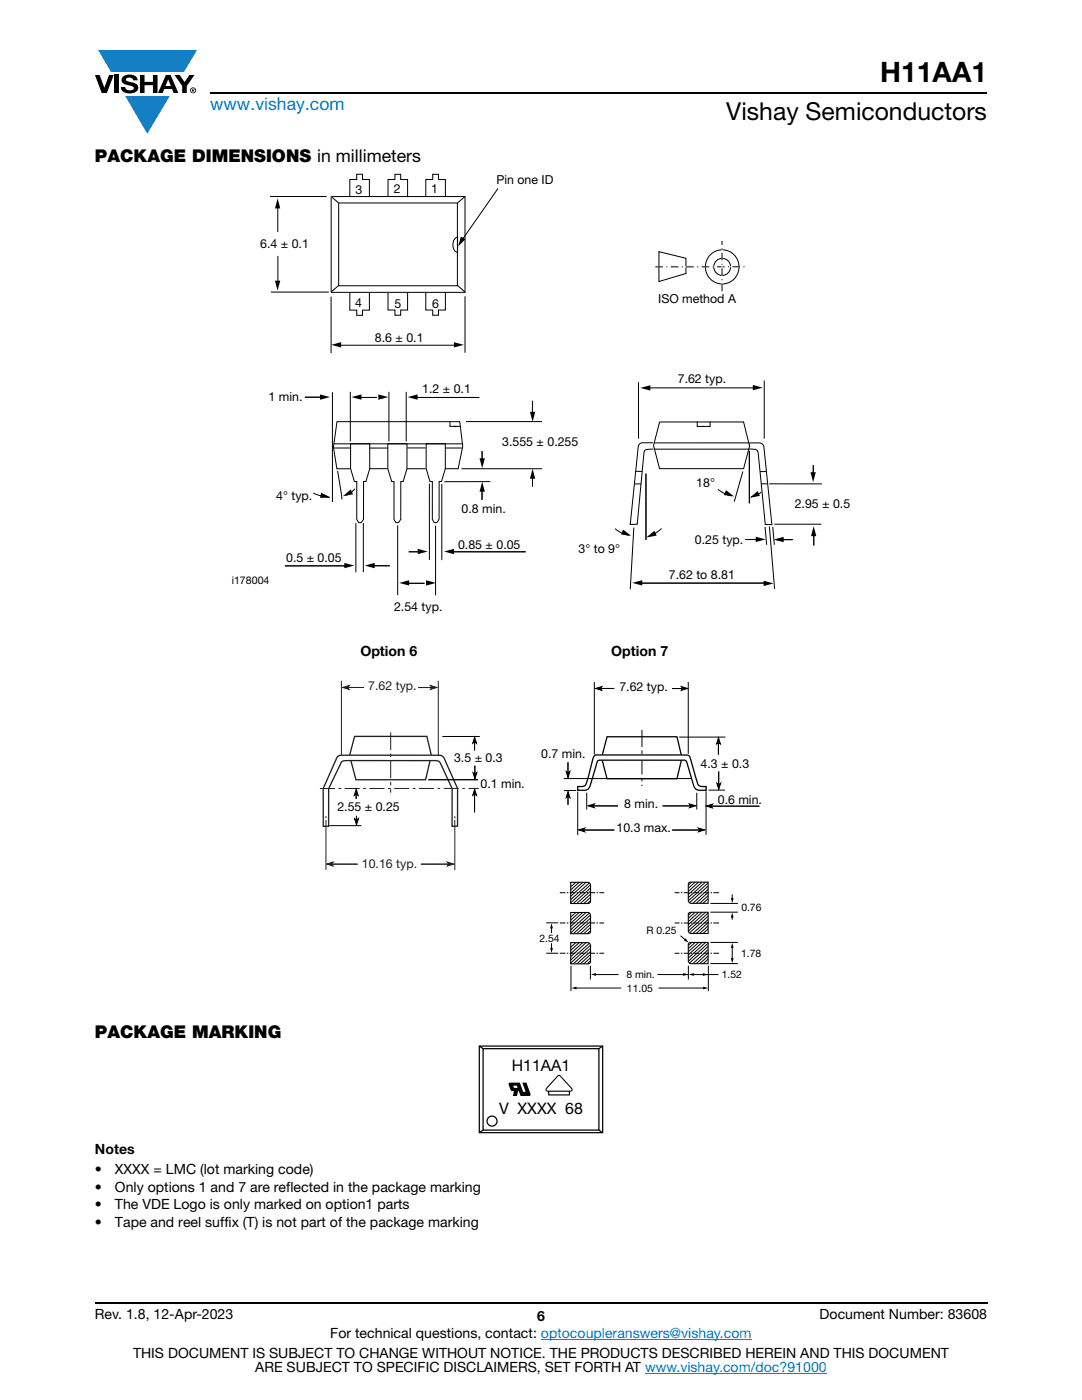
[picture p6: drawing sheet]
<svg xmlns="http://www.w3.org/2000/svg" width="216mm" height="279mm" viewBox="0 0 216 279" stroke-linecap="round" stroke-linejoin="round" font-family="sans-serif">
<g fill="#147fc3">
<path d="M19.6 10h19.7l-2.6 4.3h-1.1h-13.5z"/>
<path d="M25 19.2h8.9l-4.5 7.5z"/>
</g>
<g fill="#000">
<path d="M18.9 15h1l.9 2.5 1-2.5h.9l-1.4 3.6h-1zM22.9 15h.9v3.6h-.9zM24.6 15.3a2.1 2.1 0 0 1 2.8 .3l.1 .4h-.9a.79 .79 0 0 0-.7-.5 .79 .79 0 0 0-.8 .4l.3 .3 1 .2a1.08 1.08 0 0 1 1.2 1 1.08 1.08 0 0 1-1.1 1.2 1.73 1.73 0 0 1-2.4-1.2h.9a.96 .96 0 0 0 .8 .6 .96 .96 0 0 0 .9-.4 1.31 1.31 0 0 0-1.2-.6 1.03 1.03 0 0 1-1.1-.6 1.03 1.03 0 0 1 .2-1.1zM27.9 15h.9v1.3h1.7v-1.3h.9v3.6h-.9v-1.6h-1.7v1.6h-.9zM34.8 15h1.1l.9 1.4 1-1.4h1l-1.5 2.2v1.4h-.9v-1.4z"/>
<path d="M33.6 15.9l.5 1.3h-1.1zM33.1 15l-1.6 3.6h1l.3-.8h1.5l.3 .8h1l-1.6-3.6z"/>
<path d="M38.4 17.8h.2v.2h-.2zM38.3 17.7v.7h.1v-.3l.4 .3-.2-.3 .2-.2-.1-.2z"/>
<path d="M38.1 18a.46 .46 0 0 1 .9 0 .46 .46 0 0 1-.9 0zM37.9 18a.6 .6 0 0 0 1.2 0 .6 .6 0 0 0-1.2 0z"/>
</g>
<path d="M42 18.6h155M18.9 260h178.1" fill="none" stroke="#000" stroke-width=".36"/>
<path d="M107.9 267.3h42.1M128.7 274h36.3" fill="none" stroke="#007ec4" stroke-width=".2"/>
<g fill="none" stroke="#000" stroke-width=".2">
<path d="M64.2 79.3h-3.4M66.3 78.3v21.9M106.2 80v3.3M127.4 76.3v11.2M152.5 76v11.6M66.7 89.4h3.1M85.7 96.5v15.2M92.1 93.5h16.1M96.2 96.9v2.9M96.2 90v2.7M97.9 96.1h-9.2M106.3 94.6v2.5"/>
<path d="M108.2 84.1h-15.2M126.7 96.6h1.2M126.9 94.1h1.2M130.3 88.4h-2a.89 .89 0 0 0-1 .8l-1.5 15.5 1.4-.1 1.4-14.5 .4-.4 1.4-.1M130.5 88.4h21a.89 .89 0 0 1 .9 .9l1.6 15.4h-1.3l-1.5-14.6-.5-.4-1.3-.1M131.6 84.2h16.8l1.2 4.8-1.2 4.5h-16.8l-1.2-4.6zM139.1 84.1v1h2.6v-.9M140 85.1h.6M149.4 89.6h-18.9M151.7 94.1h1.2M151.9 96.6h1.2M153.5 96.6h10.5"/>
<path d="M162.3 92.8v2.5M56.9 112.9h12.9M71 104.4v9.8M72.5 104.4v9.8M77.8 112.9h-4.1M126.5 105.3l-.7 12.3M151.9 107.7h-3.2M153.5 105.1l1.1 12.5M154.5 104.6h9.4M158.2 107.7h-3.3M162.4 106.3v2.6"/>
</g>
<path d="M91.3 57l1.4 1.2z" fill="#fff"/>
<path d="M91.3 57l1.4 1.2" fill="none" stroke="#000" stroke-width=".2"/>
<path d="M91.3 40.5l1.5-1.3z" fill="#fff"/>
<g fill="none" stroke="#000" stroke-width=".2">
<path d="M65.2 39.2h-11.3M92.8 39.2l-1.5 1.3M54.1 58.3h11.5M55.4 40.3v6M55.5 51.1v5.8M66.1 59.2v11.3M92.8 59.1v11.3M67.4 68.9h23.4M69.9 78.2v9.9M77.6 78.2v9.9M81.1 78.2v9.9M66.6 88.6h25.6"/>
<path d="M73.7 93.5h3.7M73.7 89.4h3.7M77.4 88.6h3.8v4.9l-.8 2.6h-.4v7.6l-.6 .6h-.4l-.4-.6v-7.6h-.5l-.7-2.6zM81.2 93.5h3.8M81.3 89.4h3.6M88.2 96.6v15.2M88.8 93.5h2.6l.9-4.4-.6-4.9h-24.5l-.7 5 .7 4.4h2.7M88.9 89.4h3.4M89.8 84.2v.9h2.1M90.5 85.1h.6M79.4 104.9v13.9M86.9 104.9v13.9"/>
</g>
<path d="M90.8 47.6l.5-.3v3.1a1.78 1.78 0 0 1-.5-2.8z" fill="#fff"/>
<path d="M90.8 47.6l.5-.3v3.1a1.78 1.78 0 0 1-.5-2.8z" fill="none" stroke="#000" stroke-width=".2"/>
<path d="M66.1 58.2l1.5-1.2z" fill="#fff"/>
<path d="M66.1 39.2h26.7v19.1h-26.7zM67.6 57l-1.5 1.2M67.6 40.5h23.7v16.5h-23.7z" fill="none" stroke="#000" stroke-width=".2"/>
<path d="M66.1 39.2l1.5 1.3z" fill="#fff"/>
<g fill="none" stroke="#000" stroke-width=".2">
<path d="M66.1 39.2l1.5 1.3M69.8 39.3v-3.5h1.4v-1h1.1v1h1.4v3.5M77.4 39.3v-3.5h1.4v-1h1.2v1h1.3v3.5M85 39.3v-3.5h1.3v-1h1.2v1h1.4v3.5M99.4 37.6l-7 10M69.8 58.4v3.5h1.4v1h1.1v-1h1.4v-3.5M77.4 58.4v3.5h1.4v1h1.2v-1h1.3v-3.5M85 58.4v3.5h1.3v1h1.2v-1h1.4v-3.5M71.3 79.3h3.9M95.6 79.3h-12.6M62.5 98.4l1.5 .6 1.7 .3M67.4 94l.8 5.7"/>
<path d="M70 88.6h3.8v4.9l-.8 2.6h-.5v7.6l-.5 .6h-.4l-.4-.6v-7.6h-.5l-.7-2.6zM70.8 97.5l-.2 .2a2.77 2.77 0 0 1-1.7 1.1M85 88.6h3.9v4.9l-.8 2.6h-.5v7.6l-.5 .6h-.4l-.4-.6v-7.6h-.5l-.8-2.6zM128.9 94.5v13.2M143.3 97.6l1.2 .9 1.6 .4M148.2 94.1l-1.7 6M149.5 90v10.5M151.9 98.2l-.9 .6-1.2 .4M81.6 110.1h2.5M90.4 110.1h14.5M122.7 105.5l1.3 .8 1.5 .5M132 105.5l-1.6 1.2-1.2 .4"/>
<path d="M152.5 116.4h-25.2M152.7 105.2l.3 3.5M154.2 105.2l.3 3.5"/>
</g>
<g fill="#000">
<path d="M54.9 56h1l-.5 2zM55.4 39.6l.5 2h-1zM92 47.2l.9 .5-1.5 1.5zM63.9 78.7l1.9 .5-1.9 .6zM66.1 68.8l2-.5v1.1zM70.1 79.2l2-.5v1.1zM75.5 78.7l2 .5-2 .6zM81.3 79.2l2-.5v1.1zM90.6 68.3l2 .5-2 .6zM127.8 77.4l2-.5v1zM150.2 76.8l2 .6-2 .5zM64.1 98.3l1.8 .9-2 .2z"/>
<path d="M68.4 99l1.6-1.3 .4 .9zM95.7 91.5h1l-.5 1.9zM96.2 96.1l.5 2h-1zM105.7 82.2h1.1l-.5 2zM106.3 93.6l.5 1.9h-1.1zM144.9 97.8l1.6 1.3-2-.3zM149.6 99.3l1.6-1.3 .4 1zM161.7 94.2h1.1l-.5 2zM68.7 112.3l2 .6-2 .5zM72.8 112.9l2-.6v1.1zM83.4 109.5l1.9 .6-1.9 .5zM88.6 110.1l2-.6v1.1z"/>
<path d="M124.3 105.7l1.7 1.2-2.1-.2zM126.2 116.3l2-.5v1.1zM129 107.3l1.6-1.4 .4 1zM150.8 107.1l2 .5-2 .6zM152.4 115.9l2 .5-2 .6zM154.4 107.7l2-.6v1.1zM162.4 105l.5 2h-1.1z"/>
</g>
<path d="M131.5 50.2l5.4 1.3v3.1l-5.4 1.6z" fill="#fff"/>
<path d="M131.5 50.2l5.4 1.3v3.1l-5.4 1.6z" fill="none" stroke="#000" stroke-width=".2"/>
<circle cx="144.1" cy="53.3" r="3.4" fill="#fff"/>
<circle cx="144.1" cy="53.3" r="3.4" fill="none" stroke="#000" stroke-width=".2"/>
<circle cx="144.1" cy="53.3" r="1.69" fill="#fff"/>
<circle cx="144.1" cy="53.3" r="1.69" fill="none" stroke="#000" stroke-width=".2"/>
<path d="M130.8 53.3l17.8-.1z" fill="#fff"/>
<path d="M130.8 53.3l17.8-.1" fill="none" stroke="#000" stroke-width=".2" stroke-dasharray="1.5 .7 .2 .7" stroke-linecap="butt"/>
<path d="M144.1 48.1v10z" fill="#fff"/>
<path d="M144.1 58.1v-10" fill="none" stroke="#000" stroke-width=".2" stroke-dasharray="1.5 .7 .2 .7" stroke-linecap="butt"/>
<path d="M129.5 77.4h21.1M84.7 116.4h-3.8" fill="none" stroke="#000" stroke-width=".2"/>
<path d="M79.7 116.3l1.9-.5v1.1zM85 115.8l2 .5-2 .6z" fill="#000"/>
<path d="M70.8 147h14.4l1 4.3-.4 .4-.9 3.9h-13.9l-1-3.9-.4-.4z" fill="none" stroke="#231f20" stroke-width=".26"/>
<path d="M67.4 151l.5-.3h18.2h1.8l.3 .2 .4 .3 2.7 6.2v7.5h-1.1v-7.5l-2.2-4.9a1 1 0 0 0-1.3-.7h-17a1.42 1.42 0 0 0-1.7 .7l-2.4 4.9v7.5h-1.1v-7.5z" fill="#fff"/>
<path d="M67.4 151l.5-.3h18.2h1.8l.3 .2 .4 .3 2.7 6.2v7.5h-1.1v-7.5l-2.2-4.9a1 1 0 0 0-1.3-.7h-17a1.42 1.42 0 0 0-1.7 .7l-2.4 4.9v7.5h-1.1v-7.5z" fill="none" stroke="#231f20" stroke-width=".26"/>
<path d="M65 163.7v9.9M84 172.5h5.8M90.8 163.7v9.9" fill="none" stroke="#231f20" stroke-width=".2"/>
<path d="M89.3 172.1l1.2 .3-1.2 .4 .3-.4z" fill="#231f20"/>
<path d="M65.9 172.5h5.5M89.3 172.1l1.2 .3-1.2 .4 .3-.4z" fill="none" stroke="#231f20" stroke-width=".2"/>
<path d="M65.2 172.4l1.3-.3-.3 .3 .3 .4z" fill="#231f20"/>
<path d="M65 162.9v.4M65.2 172.4l1.3-.3-.3 .3 .3 .4zM90.7 162.9v.4" fill="none" stroke="#231f20" stroke-width=".2"/>
<path d="M78 146.2v12" fill="none" stroke="#231f20" stroke-width=".2" stroke-dasharray="3.5 .7 .7 .7" stroke-linecap="butt"/>
<path d="M85.9 136.8l1.3 .4-1.3 .4 .3-.4z" fill="#231f20"/>
<path d="M68.1 135.9v14.7M85.9 136.8l1.3 .4-1.3 .4 .3-.4z" fill="none" stroke="#231f20" stroke-width=".2"/>
<path d="M68.4 137.2l1.3-.4-.4 .4 .3 .4z" fill="#231f20"/>
<path d="M68.4 137.2l1.3-.4-.4 .4 .3 .4zM69.2 137.2h3.4M83.4 137.2h3M87.5 135.9v15" fill="none" stroke="#231f20" stroke-width=".2"/>
<path d="M121.1 147h14l1 4.2-1 4.2h-14l-1.1-4.2z" fill="none" stroke="#000" stroke-width=".26"/>
<path d="M118.6 136.1v14.5M118.8 137.4l1.3-.4-.3 .4 .3 .4zM119.6 137.4h3M134.1 137.4h2.1M135.9 137l1.3 .4-1.2 .4 .3-.4zM139 158.2v3.4M117.4 160.8l1.2-.4-.3 .4 .3 .4zM118 160.8h5.3M132.2 160.8h5.9M137.6 160.4l1.2 .4-1.2 .4 .3-.4z" fill="none" stroke="#000" stroke-width=".2"/>
<path d="M118.8 137.4l1.3-.4-.3 .4 .3 .4zM135.9 137l1.3 .4-1.2 .4 .3-.4zM117.4 160.8l1.2-.4-.3 .4 .3 .4zM137.6 160.4l1.2 .4-1.2 .4 .3-.4z" fill="#000"/>
<path d="M128.1 145.7v11.2" fill="none" stroke="#000" stroke-width=".2" stroke-dasharray="3.4 .7 .7 .7" stroke-linecap="butt"/>
<path d="M118.7 150.8l18.5-.1 .5 .5 1.5 5.2a.81 .81 0 0 0 .9 .6h.8v.7h-1.5a1.33 1.33 0 0 1-1.1-1.3l-1.2-4-.3-.7h-16.5l-1.1 .2-1.4 4.8a1.18 1.18 0 0 1-1 1h-1.5v-.7a1.35 1.35 0 0 0 1.7-.6l1.3-5z" fill="#fff"/>
<path d="M118.7 150.8l18.5-.1 .5 .5 1.5 5.2a.81 .81 0 0 0 .9 .6h.8v.7h-1.5a1.33 1.33 0 0 1-1.1-1.3l-1.2-4-.3-.7h-16.5l-1.1 .2-1.4 4.8a1.18 1.18 0 0 1-1 1h-1.5v-.7a1.35 1.35 0 0 0 1.7-.6l1.3-5z" fill="none" stroke="#000" stroke-width=".26"/>
<g fill="none" stroke="#000" stroke-width=".2">
<path d="M137.3 136.1v14.3M71.1 158.1v1.4M71.1 157.5l.4 1.2-.4-.3-.4 .3zM85.5 155.6h9.9M88.3 147h7.4M94.4 154.2l.4 .3 .3-.3-.3 1.3zM94.7 147.7v2.1M94.7 157.9v4.2M94.7 147.1l.4 1.3-.4-.4-.4 .3zM94.7 157.5l.4 1.3-.4-.4-.4 .3zM94.8 152.8v2M112.5 155.4h25.5"/>
<path d="M113 154l.3 .3 .4-.3-.4 1.2zM113.3 152.1v2.3M113.3 158.6v2M113.4 158l.3 1.2-.3-.3-.4 .3zM115 157.8h-2.5M115.3 158v8.7M117.1 158.2v3.4M135.5 147.1h9.3M140.9 157.9v8.7M143 156.3l.4 .3 .4-.3-.4 1.2zM143.3 147.8v2.8M143.4 147.2l.3 1.3-.3-.3-.4 .3z"/>
<path d="M143.4 154v2.7M144.7 157.7h-3.3M65.7 164.8h6.4M70.8 163.4l.3 .3 .4-.3-.4 1.2zM71.1 162.8v1M115 176l-1.2 1.1M115.5 165.6l1.2-.3-.3 .3 .3 .4zM115.6 176l-1.8 1.7M116.1 165.6l6.5 .1M116.3 176l-2.5 2.3M117 176l-3.2 2.9M117.8 176l-4 3.6"/>
<path d="M117.9 179.7l-.8 .7M117.9 179l-1.5 1.4M117.9 178.4l-2.2 2M117.9 177.8l-2.9 2.6M117.9 177.2l-3.6 3.2M117.9 176.5l-4.1 3.7M134.1 165.6h5.8M138.1 176l-.8 .7M138.8 176l-1.5 1.3M139.4 165.3l1.2 .3-1.2 .4 .3-.4zM139.5 176l-2.2 1.9M140.2 176l-2.9 2.6"/>
<path d="M140.9 176l-3.6 3.2M140.9 160.9l1.3-.4-.4 .4 .3 .3zM141.4 179.3l-1.2 1M141.4 176.8l-4 3.5M141.4 177.4l-3.2 2.9M141.4 178.1l-2.5 2.2M141.4 178.7l-1.8 1.6M141.4 176.2l-4.1 3.6M141.6 160.9h9.9M109 190.2h2.4M109 184.2h2.4M110 185.1v4.4"/>
<path d="M115 188.1l-1.2 1M115 182.1l-1.2 1M115.6 188.1l-1.8 1.6M115.6 182.1l-1.8 1.6M116.3 188.1l-2.5 2.2M116.3 182.1l-2.5 2.2M117 188.1l-3.2 2.9M117 182.1l-3.2 2.9M117.8 182.1l-4 3.5M117.8 188.1l-4 3.5M117.9 191.7l-.8 .7M117.9 191.1l-1.5 1.3"/>
<path d="M117.9 190.5l-2.2 1.9M117.9 189.8l-2.9 2.6M117.9 189.2l-3.6 3.2M117.9 188.6l-4.1 3.6M117.9 185.7l-.8 .7M117.9 185.1l-1.5 1.3M117.9 184.4l-2.2 2M117.9 183.8l-2.9 2.6M117.9 183.2l-3.6 3.2M117.9 182.6l-4.1 3.6M138.1 182l-.8 .7M138.1 188l-.8 .7"/>
<path d="M138.8 182l-1.5 1.3M138.8 188l-1.5 1.4M139.5 182l-2.2 2M139.5 188l-2.2 2M140.2 182l-2.9 2.6M140.2 188l-2.9 2.6M140.8 182l-3.5 3.2M140.8 188l-3.5 3.2M141.4 191.3l-1.2 1.1M141.4 188.8l-4 3.6M141.4 189.5l-3.2 2.9M141.4 190.1l-2.5 2.3"/>
<path d="M141.4 190.7l-1.8 1.7M141.4 188.2l-4.1 3.7M141.4 185.3l-1.2 1.1M141.4 182.8l-4 3.6M141.4 183.5l-3.2 2.9M141.4 184.1l-2.5 2.3M141.4 184.7l-1.8 1.7M141.4 182.2l-4.1 3.6"/>
</g>
<g fill="#000">
<path d="M71.1 158.1v1.4zM71.1 157.5l.4 1.2-.4-.3-.4 .3zM94.7 147.1l.4 1.3-.4-.4-.4 .3zM94.7 157.5l.4 1.3-.4-.4-.4 .3zM94.4 154.2l.4 .3 .3-.3-.3 1.3zM113 154l.3 .3 .4-.3-.4 1.2zM113.4 158l.3 1.2-.3-.3-.4 .3zM143.4 147.2l.3 1.3-.3-.3-.4 .3zM143 156.3l.4 .3 .4-.3-.4 1.2zM71.1 162.8v1zM70.8 163.4l.3 .3 .4-.3-.4 1.2zM115.5 165.6l1.2-.3-.3 .3 .3 .4z"/>
<path d="M139.4 165.3l1.2 .3-1.2 .4 .3-.4zM140.9 160.9l1.3-.4-.4 .4 .3 .3zM109.8 189.2h.5l-.2 1zM110 184.3l.3 1h-.5z"/>
</g>
<path d="M63.8 157.4l31.7-.1" fill="none" stroke="#231f20" stroke-width=".2" stroke-dasharray="3 .7 .5 .7" stroke-linecap="butt"/>
<path d="M113.9 176.1h3.4l.3 .1 .2 .4v3.3l-.1 .3-.3 .1h-3.5zM137.5 176.2l.3-.2h3.5v4.3h-3.4l-.4-.2-.2-.3v-3.4zM113.9 188.1h3.4l.3 .2 .2 .3v3.4l-.1 .2-.3 .2h-3.5zM113.9 182.1h3.4l.3 .1 .2 .4v3.4l-.1 .2-.3 .1h-3.5zM137.5 182.2l.3-.1h3.5v4.2h-3.4l-.4-.1-.2-.4v-3.3zM137.5 188.2l.3-.1h3.5v4.2h-3.4l-.4-.1-.2-.4v-3.3z" fill="none" stroke="#000" stroke-width=".21"/>
<path d="M111.7 178.2h8.9M143.5 178.2h-8.9M111.7 190.2h8.9M111.7 184.2h8.9M143.5 184.2h-8.9M143.5 190.2h-8.9" fill="none" stroke="#000" stroke-width=".2" stroke-dasharray="1.1 .3 .3 .3" stroke-linecap="butt"/>
<path d="M108.7 186.2h3.9v2h-4z" fill="#fff"/>
<g fill="none" stroke="#000" stroke-width=".2">
<path d="M146.1 178.5v.9M113.9 192.7v5.1M114.6 197.2h26M117.8 192.7v2.8M118.7 194.5h18.6M135.8 186.7l1 .9M137.4 192.7v2.8M137.8 194.5h5.6M141.3 192.7v5.1M141.8 182h5.4M141.8 180.3h5.4M141.8 192.3h5.4"/>
<path d="M141.8 188.1h5.4M146.1 183v.6M146.1 188.9v2.8"/>
</g>
<path d="M145.8 179.2h.6l-.3 1.1zM114 197.2l1-.3v.6zM117.9 194.5l1-.3v.6zM136.3 194.2l1 .3-1 .2zM136.8 187.3l.6 .8-.9-.4zM137.4 194.5l1.1-.3v.6zM140.2 194.2l1.1 .3-1.1 .3zM140.3 196.9l1 .3-1 .3zM145.8 191.2h.6l-.3 1zM146.1 182.1l.3 1h-.6zM146.1 188.2l.3 1h-.6z" fill="#000"/>
<g fill="#fff">
<path d="M123.2 193.8h8v1.1h2.3h-9.9z"/>
<path d="M123.9 196.7h7.5v1.2h-7.5z"/>
</g>
<path d="M95.6 208.8h24.7v17.2h-24.7zM96.4 209.3h23.1v16.2h-23.1zM120.2 208.8l-.7 .5M96.4 225.5l-.7 .5M119.5 225.6l.7 .4" fill="none" stroke="#000" stroke-width=".25"/>
<circle cx="98.2" cy="223.7" r="1" fill="#fff"/>
<g fill="none" stroke="#000" stroke-width=".25">
<path d="M95.6 208.8l.8 .5"/>
<circle cx="98.2" cy="223.7" r="1"/>
</g>
<g fill="#000">
<path d="M102.4 216.7h.7l.2 .4h-.7zM101.5 216.2v.3l.4 1 .6 .2-.2 1h.9l.2-1h.1l.4 1h1.7l.2-.1 .1-.3-.9-2.2h-.8l.7 1.8h-.5l-.7-1.8h-1.9z"/>
<path d="M111.3 214.9l.2-.2 .3 .2 2.2 2.4v.3h-4.9v-.3zM109.6 217.9h3.9v.5h-3.9zM111.2 214.7l-2.2 2.4a.44 .44 0 0 0 0 .7l.4 .1v.7h4.3v-.7l.4-.1a.44 .44 0 0 0 0-.7l-2.2-2.4-.4-.2z"/>
</g>
<text font-size="5.6" x="175.6" y="16.4">H11AA1</text>
<text font-size="4.9" x="144.9" y="24">Vishay Semiconductors</text>
<text font-size="3.5" fill="#007ec4" x="42" y="21.9">www.vishay.com</text>
<g font-size="3.5">
<text x="18.9" y="32.3">PACKAGE DIMENSIONS in millimeters</text>
<text x="18.9" y="207.2">PACKAGE MARKING</text>
</g>
<g font-size="3.2">
<text x="102.1" y="213.8">H11AA1</text>
<text x="99.6" y="222.3">V XXXX 68</text>
</g>
<g font-size="2.8">
<text x="71.9" y="131">Option 6</text>
<text x="122" y="130.9">Option 7</text>
<text x="18.9" y="230.4">Notes</text>
<text x="18.9" y="234.3">•</text>
<text x="18.9" y="237.8">•</text>
<text x="22.9" y="234.3">XXXX = LMC (lot marking code)</text>
<text x="22.9" y="237.8">Only options 1 and 7 are reflected in the package marking</text>
<text x="18.9" y="241.3">•</text>
<text x="18.9" y="244.9">•</text>
<text x="22.9" y="241.3">The VDE Logo is only marked on option1 parts</text>
<text x="22.9" y="244.9">Tape and reel suffix (T) is not part of the package marking</text>
<text x="18.9" y="263.3">Rev. 1.8, 12-Apr-2023</text>
<text x="107.2" y="263.6">6</text>
<text x="163.6" y="263.3">Document Number: 83608</text>
<text x="65.9" y="267.1">For technical questions, contact: optocoupleranswers@vishay.com</text>
<text x="26.5" y="271">THIS DOCUMENT IS SUBJECT TO CHANGE WITHOUT NOTICE. THE PRODUCTS DESCRIBED HEREIN AND THIS DOCUMENT</text>
<text x="50.9" y="273.8">ARE SUBJECT TO SPECIFIC DISCLAIMERS, SET FORTH AT www.vishay.com/doc?91000</text>
</g>
<g font-size="2.5">
<text x="70.9" y="38.7">3</text>
<text x="78.6" y="38.6">2</text>
<text x="86.1" y="38.6">1</text>
<text x="99" y="36.7">Pin one ID</text>
<text x="51.9" y="49.4">6.4 ± 0.1</text>
<text x="70.9" y="61.3">4</text>
<text x="78.7" y="61.4">5</text>
<text x="86.2" y="61.4">6</text>
<text x="131.3" y="60.4">ISO method A</text>
<text x="74.8" y="68.2">8.6 ± 0.1</text>
<text x="135.2" y="76.4">7.62 typ.</text>
<text x="53.6" y="80.1">1 min.</text>
<text x="84.2" y="78.4">1.2 ± 0.1</text>
<text x="100.2" y="89">3.555 ± 0.255</text>
<text x="55.1" y="99.8">4° typ.</text>
<text x="138.9" y="97.2">18°</text>
<text x="158.6" y="101.3">2.95 ± 0.5</text>
<text x="92.1" y="102.3">0.8 min.</text>
<text x="57.1" y="112.2">0.5 ± 0.05</text>
<text x="91.4" y="109.5">0.85 ± 0.05</text>
<text x="115.4" y="110.5">3° to 9°</text>
<text x="138.7" y="108.6">0.25 typ.</text>
<text x="133.5" y="115.6">7.62 to 8.81</text>
<text x="78.6" y="121.9">2.54 typ.</text>
<text x="123.6" y="137.9">7.62 typ.</text>
<text x="90.6" y="152">3.5 ± 0.3</text>
<text x="108" y="151.4">0.7 min.</text>
<text x="139.8" y="153.2">4.3 ± 0.3</text>
<text x="67.3" y="161.9">2.55 ± 0.25</text>
<text x="95.9" y="157.2">0.1 min.</text>
<text x="124.6" y="161.3">8 min.</text>
<text x="143.2" y="160.5">0.6 min.</text>
<text x="123" y="166.1">10.3 max.</text>
</g>
<g font-size="2.5" fill="#231f20">
<text x="73.5" y="137.8">7.62 typ.</text>
<text x="72.2" y="173.2">10.16 typ.</text>
</g>
<g font-size="2.1">
<text x="46.2" y="116.5">i178004</text>
<text x="147.9" y="181.9">0.76</text>
<text x="107.6" y="188">2.54</text>
<text x="129" y="186.5">R 0.25</text>
<text x="147.9" y="190.9">1.78</text>
<text x="125" y="195.1">8 min.</text>
<text x="144" y="195.1">1.52</text>
<text x="125.1" y="198">11.05</text>
</g>
</svg>
